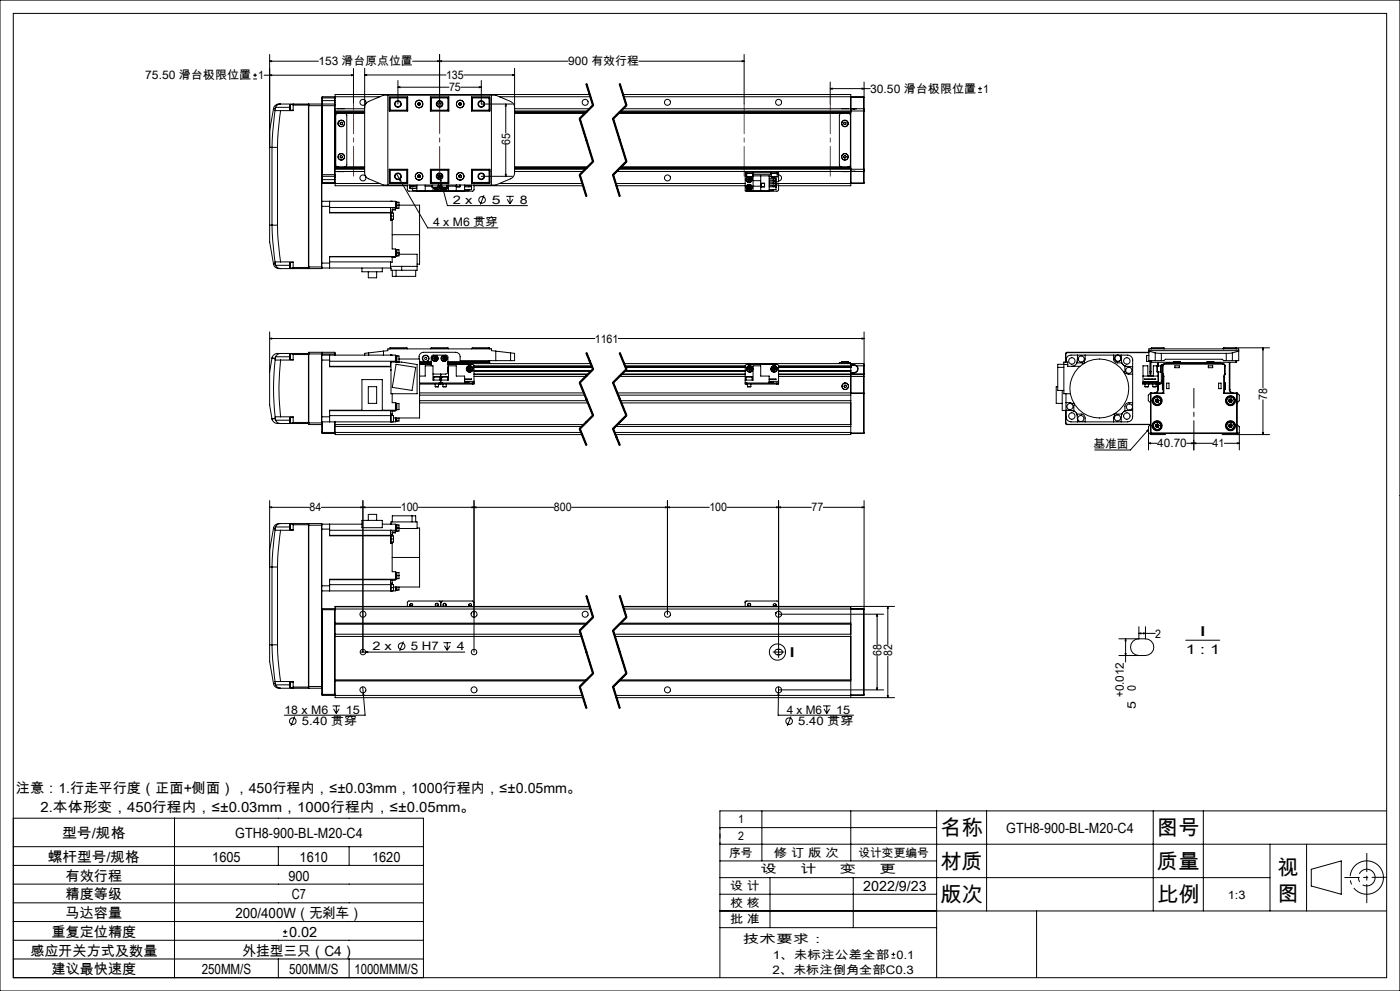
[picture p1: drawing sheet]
<svg xmlns="http://www.w3.org/2000/svg" width="420mm" height="297mm" viewBox="0 0 420 297" stroke-linecap="round" stroke-linejoin="round" font-family="sans-serif">
<g fill="none" stroke="#000" stroke-width=".3">
<path d="M0 0h420v297h-420zM4 4h412v289h-412zM80.9 18.3l.6-.1v.3zM80.9 18.3h14.6M80.9 16.3v51.2M131.3 18.2l.6 .1-.6 .2zM131.9 18.3l.6-.1v.3zM131.9 16.3v14.9M170.4 18.3h-46.6M191.7 18.3h31.5M222.6 18.2l.6 .1-.6 .2zM223.2 16.3v14.9"/>
<path d="M76 23.7h1.1M76 22.5h1.1M76.5 22v1.1M79.2 22.5h26.8M80.9 22.5l.6-.1v.3zM82.1 32.6l-1.2 6.6v5h.7M82.1 32.6h.4M82.5 33.1l-.7 6.5-.2 4.6M82.5 33.1l1.7 .1M82.5 32.6v.5M82.7 32.2l-.2 .4M82.7 32.2h4.3"/>
<path d="M84.2 31.2h-.3a1.66 1.66 0 0 0-1.8 1.4M84.2 33.2l-.8 6.5-.1 4.5M84.2 31.2l8.3 .1M84.2 31.2l-.8 .2-.7 .8M87 31.3v1.7M87 31.3h.9M87 33h.9M87.9 31.2v.3M87.9 31.5v1.7h-3.7M87.9 31.5h4.6M92.5 31.3v.4M92.5 31.7v48.3"/>
<path d="M92.5 31.7h8M92.6 31.2v49.3M92.6 31.2h3.8M92.6 31.2l-.1 .1M96.4 31.2v49.3M96.4 31.2l.2 .1M96.6 31.3v48.7M96.6 30.2v1.1M96.6 29.4h3.9M96.6 30.2h3.9M96.7 31.2v21.6M96.7 29v2.2"/>
<path d="M96.7 31.2h3.7M96.7 29l-.1 1.2M96.7 29h3.7M96.7 31.2l-.1 .1M100.4 31.2v21.6M100.4 29v2.2M100.4 31.2l.1 .1M100.4 29l.1 .2M100.5 31.3v.4M100.5 31.7v20.6M100.5 34h8.9M100.5 33.7h8.9"/>
<path d="M100.5 32.6h8.9M100.5 29h13.4M100.5 33.3h8.9M100.5 33.6h8.9M101.2 32.6h2M101.4 34l-.5 .2-.2 .3v15l.2 .3 .5 .2M102.1 36.8l.3-.2 .3 .3v.3l-.4 .2-.3-.3zM103.4 34l.5 .2 .1 .3v15l-.1 .3-.5 .2M105.4 22.4l.6 .1-.6 .2zM106 20.5v10.7M109.4 22.5l.6-.2v.3zM109.4 20.5v31.6l.8 1.3 4.8 2.1h33.7l5.1-2.3 .6-1.5v-31.2"/>
<path d="M109.4 32.2l.3-1.1 .5-.5 4.8-2.1h33.7l4.5 1.9 .9 .7 .3 1.1M109.4 22.5h24.4M116.3 28.5v27M116.8 32.6h.1M116.8 29.1h5.5v4.2h-5.5zM116.9 29.3v4M116.9 29.3h5.2M117.1 29.2v4M117.1 29.2h5.2M117.1 33.2h5.2M117.1 29.2l-.2 .1M119.4 26.1l.6-.1v.3z"/>
<path d="M119.4 24.1v7.1M119.4 26.1h15.3M122.1 29.3l.1-.1v4l-.1-.2M122.1 33h-5.2l.2 .2M122.1 29.3v3.7M125.4 31.4l.3 .1M125.4 31v.4M125.7 30.8l.3 .2M125.7 30.8l-.3 .2M126 31.4l-.3 .1M126 31v.4M129.1 29.1h5.6v4.2h-5.6z"/>
<path d="M129.1 29.2h5.6M129.1 33.2h5.6M129.4 29.3v3.7M129.4 29.3l-.2-.1v4l.2-.2M129.4 33h5M129.4 29.3h5M134.4 29.3l.1-.1v4l-.1-.2M134.4 29.3v3.7M137.7 31.4l.3 .1M137.7 31v.4M138 30.8l.4 .2M138 30.8l-.3 .2"/>
<path d="M138.2 26.1h6.2M138.4 31.4l-.4 .1M138.4 31v.4M139.1 22.5h15.3M141.5 29.1h5.5v4.2h-5.5zM141.5 29.2h5.2M141.5 33.2h5.2M141.7 29.3v3.7M141.7 29.3l-.2-.1v4l.2-.2M141.7 33h5.2l-.2 .2M141.7 29.3h5.2M143.8 26l.6 .1-.6 .2z"/>
<path d="M144.4 24.1v7.1h9.3M146.7 29.2v4M146.7 29.2l.2 .1M146.9 29.3v4M146.9 32.6h.1M147.4 28.5v27M149.8 29h27.3M151.7 31.2v8.6M151.7 31.2l.2 .6h-.3zM153.8 22.3l.6 .2-.6 .1zM154.4 34h21.1M154.4 33.7h21.4"/>
<path d="M154.4 32.6h22.5M154.4 33.3h21.8M154.4 33.6h21.5M173.7 35.6l4 12.9M174.1 35.5l4 12.8M175.7 25.2l2 6.4M175.9 25.1l2 6.5-4 4 4 12.8-4 4 2 6.4M176.1 25.1l2 6.4M176.9 28.3h-76.4v3M177.8 31.4l-4 4M178 31.7l-4 4M183.7 35.6l4 12.9"/>
<path d="M184.1 35.5l4 12.8M185.5 34h69.7M185.7 25.2l2 6.4M185.8 33.7h69.4M185.8 33.6h69.4M185.9 25.1l2 6.5-4 4 4 12.8-4 4 2 6.4M186.1 25.1l2 6.4M186.2 33.3h72.9M186.9 32.6h69.3M186.9 28.3h68.3v5M187.1 29h72M187.8 31.4l-4 4"/>
<path d="M188 31.7l-4 4M249.1 26.6l.6-.2v.3zM249.1 26.6h12M249.1 24.6v6.6M252.5 34l-.5 .2-.2 .3v15l.2 .3 .5 .2M252.6 32.6h2M253.2 36.8l.3-.2 .3 .2v.4l-.4 .2-.3-.3zM254.5 34l.5 .2 .1 .3v15l-.1 .3-.5 .2M255.2 33.3v17.4M255.2 29.2h3.9M256.2 32.7h-1v.6M256.2 32.6h.8"/>
<path d="M256.2 32.6v.1M257 32.6l-.8 .1M257 32.6h2.1M258.6 26.4l.6 .2-.6 .1zM259.1 33.3h.1M259.1 32.6v.7M259.1 32.6l.1 .2M259.1 29v.2M259.1 29.2v3.4M259.1 33.3v17.4M259.2 24.6v8.2M259.2 32.8v.5"/>
<path d="M259.2 33.3v17.4M293.4 27.7h1.2M293.4 26.6h1.2M294 26v1.1M81.6 44.2h1.7M81.6 44.2v23.3M83.3 44.2v23.3M96.6 54.6h3.9M96.6 52.3h3.9M96.6 52.7l.1 .1M96.6 53.8h3.9M96.6 54.8l.1 .2"/>
<path d="M96.7 52.8v2.2M96.7 52.8h3.7M96.7 55h3.7M100.4 52.8v2.2M100.5 52.3v.4M100.5 52.7v3h21.7M100.5 50h8.9M100.5 50.3h8.9M100.5 51.4h8.9M100.5 55h13.4M100.5 50.7h8.9M100.5 50.4h8.9"/>
<path d="M100.5 52.7l-.1 .1M100.5 54.8l-.1 .2M101.2 51.4h2M102.1 46.7l.4-.1 .3 .3-.1 .4-.4 .1-.3-.3zM116.8 51.4h.1M116.8 50.7h5.5v4.2h-5.5zM116.9 50.7v4M116.9 54.7h5.2M116.9 54.7l.2 .1M117.1 50.8v4M117.1 54.8h5.2M117.1 50.8l-.2 .2h5.2"/>
<path d="M117.1 50.8h5.2M119 52.1l.8 1.4M119.8 53.5l.4 .5-.2 .1zM119.8 53.5l8.5 14.8h21.1M122.1 51l.1-.2v4l-.1-.1M122.1 51v3.7M122.2 55.5v1.5l.4 .3 9.4-.1M123 56l.4-.3 .4 .3M123 55.5v.1h2.1M123 56h2.1M123 56v.5h2.1M123.2 56.5h.4"/>
<path d="M123.8 56.5v.6h1.3M123.8 55.6v.4M125.1 55.5v1.7h14.3v-1.7M125.4 53l.3 .2M125.4 52.6v.4M125.7 52.5l.3 .1M125.7 52.5l-.3 .1M126 53l-.3 .2M126 52.6v.4M127.6 55.5v1.7M127.6 55.8h2M129.1 50.7h5.6v4.2h-5.6z"/>
<path d="M129.1 54.8h5.6M129.1 50.8h5.6M129.4 51v3.7M129.4 54.8v.1M129.4 51l-.2-.2v4l.2-.1M129.4 51h5M129.4 54.7h5M129.6 56.1h1.8M129.6 55.5v.6M129.9 56.2v1M130 54.8v.1M130.6 56.2l.1 .3"/>
<path d="M130.7 56.5l.5 .1M130.7 56.5l.3-.3 .2 .4M131.2 56.2l.3 .1M131.4 55.5v.6M131.4 55.9l.1 .4M131.5 53h.3M131.5 53l.2 .2M131.5 56.3l-.3 .3M131.6 53.1l.1 .1M131.6 55.5a.87 .87 0 0 1-.2 1.4 .87 .87 0 0 1-1.2-.7M131.7 52l.4 1.7M131.7 55.5a.91 .91 0 0 1-.3 1.5 .91 .91 0 0 1-1.3-.8"/>
<path d="M131.8 53h.1M131.8 52.7h.5M131.8 52.4v.6M132.1 53.7l.3 .5-.3 .1zM132.1 53.7l2.1 7.9h24.1M132.2 52.6v.5M132.2 55.5v1.7M132.3 56.1h1.8M132.3 55.5v.6M133 56.2v.2M133 56.4l.5 .2M133 56.4l.3-.2 .2 .4"/>
<path d="M133.5 56.2l.3 .1M133.7 54.8v.1M133.8 56.2v.1M133.8 56.3l-.3 .3M134.1 55.6a.91 .91 0 0 1-.4 1.4 .91 .91 0 0 1-1.2-.8M134.1 55.7a.88 .88 0 0 1-.5 1.3 .88 .88 0 0 1-1.1-.8M134.1 55.5v.6M134.4 51l.1-.2v4.1M134.4 51v3.7M134.4 54.8v.1M134.4 54.7l.1 .1M134.5 55.5v1.7"/>
<path d="M134.5 55.8h2.4M136.9 55.5v1.7M136.9 55.5v.5h1.1v-.5M137.7 53l.3 .2M137.7 52.6v.4M138 52.5l.4 .1M138 52.5l-.3 .1M138.4 53l-.4 .2M138.4 52.6v.4M139.4 56h2.1M140.7 55.6v.4l.3-.3 .4 .3M140.7 56.8v.3h-1.3"/>
<path d="M141.5 56v.3M141.5 50.7h5.5v4.2h-5.5zM141.5 55.5v.1h-2.1M141.5 56v.8h-2.1M141.5 54.8h5.2M141.5 50.8h5.2M141.7 51v3.7M141.7 51l-.2-.2v4l.2-.1M141.7 54.7h5.2M142.2 55.5v1.4l-.4 .4-9.3-.1M142.2 55.7h32.7M144.4 52.8h9.3"/>
<path d="M145.2 58.5l-1.1 2.8M146.7 50.8v4M146.7 50.8l.2 .2h-5.2M146.9 50.7v4M146.9 51.4h.1M146.9 54.7l-.2 .1M149.8 55h24.9M151.6 52.2h.3l-.2 .6zM151.7 43.4v9.4M151.9 58.8h2.2M152.2 59.7l.8 1.4M153 58.8v2.3"/>
<path d="M153.8 59.7l-.8 1.4M154.4 50h21.9M154.4 50.3h21.6M154.4 51.4h20.5M154.4 50.7h21.2M154.4 50.4h21.6M173.7 52.5l2 6.4M174.1 52.3l2 6.5M177.8 48.3l-4 4M178 48.5l-4 4M183.7 52.5l2 6.4M184.1 52.3l2 6.5"/>
<path d="M184.7 55h38.9M184.9 51.4h38.7M184.9 55.7h38.7M185.6 50.7h73.5M185.9 50.4h69.3M186 50.3h69.2M186.3 50h68.9M187.8 48.3l-4 4M188 48.5l-4 4M223.6 51.7h.5M223.6 51.7v.5M223.6 51.4v.3"/>
<path d="M223.6 52.2v5h7.2v-4.5h-5M223.6 52.7h.4M223.6 52.2h.4M223.6 51.4h.5M223.9 51.7v.3h2v-.3M224 53h.1M224 53h1.8M224 52v1M224.1 51.4v.3M224.1 51.4h9M224.1 51.7h9M224.2 53.8l.3 .5"/>
<path d="M224.3 55.9v.5M224.3 55.9l.5 .2M224.3 53l-.5 .8M224.3 56.4l.5 .2M224.4 53l-.5 .8M224.5 53.4h.5M224.5 53.4l-.3 .4M224.5 53.4l.3 .4M224.7 55.6l-.4 .3M224.7 55.6l.4 .2M224.7 55.6l.1 .5M224.8 56.1l-.5 .3"/>
<path d="M224.8 56.1v.5M224.8 56.1l.4 .2M224.8 53.8h-.6M224.8 53.8l-.3 .5M224.8 53.8l.2 .4M225 53.4l.2 .4M225 53.4l-.2 .4M225 54.2l-.5 .1M225.1 53a.87 .87 0 0 1 .1 1.5 .87 .87 0 0 1-1.3-.7M225.1 53a.91 .91 0 0 1 .1 1.6 .91 .91 0 0 1-1.4-.8M225.1 55.8l.1 .5M225.1 55.8l-.3 .3"/>
<path d="M225.2 56.3l-.4 .3M225.2 53.8l-.2 .4M225.2 53.8h-.4M225.8 52v1M225.8 52.2h5.6M225.9 52.7v4.5M225.9 55.8h2.3M225.9 54.1h2.3M228.2 52.7v4.5M228.3 54.9h1.1v1.1h-1.1zM229.3 55h-.9v1M230.8 53.4h2v.5"/>
<path d="M230.8 54.3h2v.5h-2M230.8 55.1h2v.5h-2M230.8 56h2M230.8 53.9h2M230.8 52.8h.6M231.2 51.7v.3h2v-.3M231.4 53h.1M231.4 53h1.8M231.4 52v1M232 53v.4M232 53.9v.4M232 54.8v.3"/>
<path d="M232 55.6v.4M232 56.8v.3h-1.2M232 55h27.1M232 53.9a.41 .41 0 0 0 .4 .3 .41 .41 0 0 0 .4-.3M232 56l.4-.3 .4 .3M232.2 53.4h.4M232.8 53.7v.2M232.8 56v.3M232.8 55.5h.8v1.4l-.4 .4-9.4-.1M232.8 56v.8h-2M232.8 53.8h.1M233.1 51.4h.5"/>
<path d="M233.1 51.7h.5M233.1 51.4v.3M233.2 52v1M233.2 52.2h.4M233.6 52.4a.9 .9 0 0 1 .9 .9 .9 .9 0 0 1-.9 .9M233.6 51.7v.5M233.6 51.4v.3M233.6 52.2v2.3h-.8M233.6 51.4h22.6M252.6 51.4h2M253.2 46.7l.4-.1 .3 .4-.2 .3-.4 .1-.2-.3zM255.2 50.7v5h-21.6"/>
<path d="M255.2 50.7v.6h1M255.2 54.8h3.9M256.2 51.3l.8 .1M256.2 51.4h.8M256.2 51.3v.1M257 51.4h2.1M259.1 50.7h.1M259.1 50.7v.7M259.1 54.8h.1M259.1 54.8v.2M259.1 51.4v3.4M259.2 50.7v.5"/>
<path d="M259.2 51.2l-.1 .2M259.2 54.8l-.1 .2M259.2 51.2v3.6M80.9 67.5v5l1.2 6.6M80.9 67.5h.7M81.6 67.5h1.7M81.6 67.5l.2 4.6 .7 6.5M82.1 79.1a1.8 1.8 0 0 0 2.1 1.4M82.5 78.6v.5M82.5 79.1l.2 .4M82.5 79.1h-.4M82.7 79.5l.7 .8 .8 .2"/>
<path d="M82.7 79.5h4.3M83.3 67.5l.1 4.5 .8 6.5M84.2 78.5l-1.7 .1M84.2 78.5h3.7v1.7M87 78.7v1.6M87 78.7h.9M96.6 60.3h2.3M96.6 61.8h2.3M96.6 78.8h2.3M98.9 60.3v1.5M98.9 78.8v1.5M98.9 60.3h19.7v2.6h-.9"/>
<path d="M98.9 61.8v2h18.3M98.9 63.7h18.3M98.9 78.5h18.3M98.9 62.2h19.7M117.2 63.8v1M117.2 63.8h.2v2h-.2M117.2 64.8v1.3h.5M117.2 63.7v.1M117.2 62.2h.1M117.2 62.2v1.5M117.2 62.2v.1M117.2 78.5v1.8"/>
<path d="M117.2 60.3h.2M117.2 64.8h.8M117.2 79.8h7.9M117.2 63.6h.5M117.4 63.8h.6v1M117.4 60.3h.1M117.7 65.7v.4M117.7 63.6v.2M117.7 66.1v8.5h.9v2.3M117.7 70.3h8.2M118 64.8v.9h-.6M118.6 76.9l-19.7 .1"/>
<path d="M118.6 74.8h.5v2M118.6 61.5h7.3v8.8M118.6 77.1h-.9v1.5l-.5-.1M118.6 62.6h-.9v1M118.6 60.5h.5v2h-.5M118.6 76.9h-19.7v1.9M118.6 75.8h1.1M118.8 74.8v2M118.8 60.5v2M119.1 74.9h.6v.9M119.1 60.6h.6v1.8h-.6M119.7 75.8v.9l-1.1 .1"/>
<path d="M119.7 76.2h5.4v4.8h-7.8v-.7h-20.7M120.5 79.8v1.2M125.9 70.3v8.9h-.8M80.9 99.5v11.9M87 80.3h.9M87.9 80.2v.3M87.9 80.2h4.6M92.5 80.4l-8.3 .1M92.5 80v.4M92.5 80h4.1M92.5 80.4l.1 .1M92.6 80.5h3.8"/>
<path d="M96.6 80l-.2 .5M108.6 80.3v1.2h6.1v-1.2M110.5 81.5v1.8h2.5v-1.8M117.7 81v1.8h7v-1.8M118.8 81v1.8M259.2 99.5v12.6M80.9 101.5l.6-.2v.3zM80.9 101.5h97.5M80.9 111.4v10l.7 4.2M81.6 107.3h.1M81.6 107.3l.9 .1M81.6 107.3l-.7 4.1"/>
<path d="M82.5 107.4v.4M82.5 107.8l1.7 .1M82.5 107.8a75 75 0 0 0 0 17.2M82.6 106.9l-.1 .5M82.6 106.9h4.4M84.2 105.9h-.3a1.84 1.84 0 0 0-2.3 1.4M84.2 107.9a73.4 73.4 0 0 0 0 17M84.2 105.9a1.76 1.76 0 0 0-1.6 1M84.2 105.9h8.3M87 106.9v.9M87 106.1v.8M87 106.1v1.7"/>
<path d="M87 106.1h.9M87 107.8h.9M87.9 105.9v.4M87.9 106.3v1.6h-3.7M87.9 106.3h4.6M92.5 106.1h8M92.5 106.3v20.3M92.6 105.6l-.1 .7M92.6 105.6v21.6M92.6 105.6h3.8M96.4 105.6v21.6M96.4 105.6l.2 21.1"/>
<path d="M96.6 106.4h22v1.9M96.6 107.9h2.3M96.7 105.6v.8M96.7 105.6h3.7M96.7 105.6l-.1 .2M98.9 106.4v1.5M98.9 107.9v2h18.3v-1.4h3.3l4.6 .8v8.7h-7.8v-9.5M98.9 109.8h18.3M98.9 108.3h19.7M100.4 105.6v.8M100.4 105.6l.1 .5M100.5 106.1v.3"/>
<path d="M108.6 113.8h6.1v9.2h-6.1zM110.5 115.9h2.5v5h-2.5zM110.6 105.8l-1.2 .1v.5M110.6 105.8v.6M115 105.2v1.2M115 105.2l1.3-.1v-.5h31.1v.5l1.3 .1M115 105.2l-4.4 .6M116.9 104.4h5.3M116.9 104.4v.2M117.1 104.2h5l.1 .2M117.1 104.2v.4M117.1 104.2l-.2 .2"/>
<path d="M117.2 106.4h.1M117.3 110.7v.3M117.4 106.4h.1M117.7 118v2.7h.9v2.4h-19.7M118.6 106.6h.5v2M118.6 108.3v.2M118.8 106.6v1.9M118.8 109.2l5.9 .9-1.1 6.9-5.9-.9zM119.1 106.7h.6v.9M119.7 107.6h6.2v17.7h-7.9M119.7 107.6v.9M122.2 104.4v.2"/>
<path d="M125.7 107.6a1.51 1.51 0 0 1 1.3-2h9.7a1.33 1.33 0 0 1 1.3 1.3v1.2h15.2M125.9 117.8h49.3M125.9 118.4h49.5M125.9 109h3.5M125.9 114.8h5.8M125.9 115.1h5.8M125.9 109.2h3.5M125.9 112.7h1.7v-3.1h2.3v4.3h4.6v-4.3h2.4v3.1h2.5v2.1M125.9 108.6h3.5M125.9 108.4h3.5M129.2 104.4l.2-.2h5l.1 .2M129.2 104.4h5.3"/>
<path d="M129.2 104.4v.2M129.4 109.6v-2.5l.4-.6 4-.1 .5 .3 .1 4.8-.2 .4-.5 .2h-3.8M130 107.5l.3 .4M130.1 113h1.8M130.1 113v.9M130.3 107h.5M130.3 107l-.3 .5M130.3 107l.3 .4M130.6 115.9h1M130.6 115.1v.8M130.6 107.4h.5M130.6 107.4l-.3 .5"/>
<path d="M130.6 107.4l.2 .4M130.6 107.4l-.6 .1M130.8 107l.3 .4M130.8 107l-.2 .4M130.8 107.8l-.5 .1M131.1 107.4l-.3 .4M131.6 115.1v.8M131.7 114.8h1M131.7 115.1h.5M131.7 114.8v.3M131.9 112.9l-1.8 .1M131.9 113h.1"/>
<path d="M131.9 113v.9M132.2 115.1h.5M132.2 112.1v3M132.5 113h.1M132.5 113v.9M132.7 112.9l-.2 .1M132.7 112.9h1.5M132.7 114.8h9M132.7 115.1h9M132.7 114.8v.3M132.7 107.5l.3 .4M132.9 115.9h1"/>
<path d="M132.9 115.1v.8M133 107h.5M133 107l-.3 .5M133 107l.2 .4M133.2 107.4l.3 .4M133.2 107.4h.5M133.2 107.4l-.2 .5M133.2 107.4l-.5 .1M133.5 107l.2 .4M133.5 107l-.3 .4M133.5 107.8l-.5 .1M133.7 107.4l-.2 .4"/>
<path d="M133.9 115.1v.8M134.3 113h.1M134.3 113v.9M134.4 110l.1 .5-.1 .6M134.4 109.2l7.5 .1 .3 .3v4.7M134.4 110.2v.7M134.4 110.3v.5M134.4 109h42.8M134.4 108.4h12.3M134.5 104.4v.2M139.4 114.4h1.3v.2h-1.3M139.4 113.6h2.1l-2.1 .1"/>
<path d="M139.4 114.3h2.8M140.4 110.3l.1 .5M140.4 110.3l.5 .3M140.5 110.8l.4 .3M140.8 110.1l-.4 .2M140.8 110.1l.5 .2M140.8 110.1l.1 .5M140.9 110.6l-.4 .2M140.9 110.6v.5M140.9 110.6l.4 .2M141.3 110.3v.5M141.3 110.3l-.4 .3"/>
<path d="M141.3 110.8l-.4 .3M141.5 104.4h5.4M141.5 104.4v.2M141.7 114.8h.5M141.7 114.8v.3M142.2 114.8v.3h-.5M142.2 114.3v.5M142.2 110h35.4M142.2 111.2h35.2M142.2 110.1h35.5M142.2 111.1h35.4M142.2 109.6h35.3"/>
<path d="M142.2 112.1h34.3M142.2 112.3h34.2M142.2 112.8h33.6M142.2 109.9h35.4M146.7 104.2h-5l-.2 .2M146.7 108.4l.2 .2h-12.5M146.7 104.2v.4M146.7 108.1v.3M146.7 104.2l.2 .2M146.9 104.4v.2M146.9 108.1v.9M148.7 105.2v2.9"/>
<path d="M148.7 105.2l4.5 .6M153.2 105.8l1.2 .1v2.2h-1.2M153.2 105.8v2.3M173.8 114.7l4 9.9M174.1 114.6l4 9.8M175.8 105.8l2 4.9M175.9 105.8l2 4.9-4 4 4 9.8-4 4 2 4.9M176.1 105.7l1 2.5M177.1 108.2l1 2.4zM177.8 110.6l-4 4M178 110.8l-4 4M183.8 114.7l4 9.9"/>
<path d="M184.1 114.6l4 9.8M185.1 117.8h74M185.4 118.4h69.8M185.5 101.5h73.7M185.8 105.8l2 4.9M185.8 112.8h37.8M185.9 105.8l2 4.9-4 4 4 9.8-4 4 2 4.9M186.1 105.7l2 4.9M186.3 112.3h37.3M186.5 112.1h37.1M187.2 109h71.9M187.4 111.2h36.2"/>
<path d="M187.5 111.2h36.1M187.5 109.6h36.1M187.5 111.1h36.1M187.6 109.9h36M187.6 110h36M187.6 110.1h36M187.8 110.6l-4 4M188 110.8l-4 4M223.6 114.8h.5M223.6 113.9h2.3v-4.3h2.3v3.1h2.6v2.1M223.9 112.9h.1M223.8 113h1.8"/>
<path d="M223.8 113v.9M223.9 112.9h1.7M224.1 114.8v.3M224.1 114.8h9M224.1 115.1h9M224.2 115.9h1M224.2 115.1v.8M224.4 110.8l.5 .3M224.5 110.3l-.1 .5M224.5 110.3l.4 .3M224.9 110.6v.5M224.9 110.6l.4 .2"/>
<path d="M225 110.1l-.5 .2M225 110.1l.4 .2M225 110.1l-.1 .5M225.2 115.1v.8M225.3 110.8l-.4 .3M225.4 110.3l-.1 .5M225.4 110.3l-1 .5M225.6 113h.1M225.6 113v.9M230.8 114.4h1.2v.2h-1.2M230.8 113.6h2l-2 .1M230.8 114.3h2.8"/>
<path d="M231.8 110.3v.5M231.8 110.3l.9 .5M231.8 110.8l.5 .3M232.2 110.1l-.4 .2M232.2 110.1l.5 .2M232.2 110.1l.1 1M232.7 110.3v.5M232.7 110.3l-.9 .5M232.7 110.8l-.4 .3M233.1 114.8h.5M233.1 114.8v.3M233.6 109.9l21.6 .1"/>
<path d="M233.6 111.2h21.6h-21.6M233.6 114.3v-4.7l-.3-.3-9.2-.1-.5 .5v5.4h.5M233.6 114.8v.3h-.5M233.6 114.3v.5M233.6 110h21.6M233.6 110.1h21.6M233.6 111.1h21.6M233.6 109.6h21.6M233.6 112.3h25.5M233.6 112.8h25.5M251.8 109v-.3h3.3v.3M252.5 108.4h2"/>
<path d="M252.5 108.4v.6M252.5 108.7h1.9M253.4 115.4h.4l.2 .4-.2 .3h-.4l-.2-.4zM254.5 108.4v.6M255.2 109.6v20.6h-70.6M255.2 110h.1M255.2 117.9h3.9M255.2 111.8h1M255.2 111.7h1M255.2 109.5h1M256.2 109.3h-1v-.3v.6M256.2 109.5l.7 .2"/>
<path d="M256.2 109.3l.8 .3M256.2 109.3v.2M256.2 111.7v.1M256.9 109.7a1.09 1.09 0 0 1 .3 1.2 1.09 1.09 0 0 1-1 .8M257 109.6a1.19 1.19 0 0 1 .3 1.4 1.19 1.19 0 0 1-1.1 .8M257 109.6h2.1M257 109.6l-.1 .1M258.6 101.3l.6 .2-.6 .1zM259.1 117.8v.1M259.1 109v.6M259.1 112l.1 .1M259.1 112v.3"/>
<path d="M259.1 112.8h.1M259.1 112.3v.5M259.1 109.6v2.4M259.1 112.8v5M259.1 117.9v11.8M259.1 112l-25.5 .1M259.2 112.1l-.1 .2M259.2 112.1v.7M259.2 112.8v16.9M317.3 110.1h1.9M317.3 115.9h-.4v5h1.8M318.7 117v6h2.2"/>
<path d="M319.2 109.2h-1.9v7.8h1.9M319.2 109.3h1.1M319.7 106.1h.1M319.7 106.1v2.4M319.8 106.1v2.4M319.8 118v6.9a1.57 1.57 0 0 0 1.5 1.5h2.8M320.1 105.6l-.4 .5M320.1 105.7l-.3 .4M320.1 105.6h24.6M320.1 105.6v.1M320.1 105.7h24.6M323 108.8a1.55 1.55 0 0 1-1.4 1"/>
<path d="M323 108.8h1.8l.2 .2M323.3 106.4l-.3 2.4M324 109.8h-3.7v-1.3h-1.1v9.5h1.9M325.5 106.4v1.3l-.3 .7 .2 .4M334.1 106.4v1.2a1.21 1.21 0 0 0 1.1 1.2h1.3l1 .9M335.2 106.4h-13.9a1.62 1.62 0 0 0-1.5 2.1M335.5 106.4h2.8a1.45 1.45 0 0 1 1.5 1.5v13.9M336.3 106.4l.1 1.2a1.83 1.83 0 0 0 1.1 2.1M337.5 112l.3-.2 .6 .3h1.4M337.5 109.7v1.7l-.3 .2M337.5 109.7l2.3 .2M342.9 112.7h4.6"/>
<path d="M343 114.4h4.3v.2h-4.3zM343.3 113.6l.9 .1zM343.4 114.8h-.6v.3h.6M343.4 114.8h4.5M343.4 115.1h1.3M343.4 114.8v.3M343.5 115.9h1M343.5 115.1v.8M344 106.5v1.8M344 108.3h1M344 106.5h.7M344.5 113.6l.5 .1z"/>
<path d="M344.5 115.1v.8M344.7 115.1h1M344.7 114.8v.3M344.7 105.1h26.9M344.7 105.2l1.9 .6M345 111.4v.7h.3v-.7M345 111.4h.3M345 108.1v3.3M345.2 117.9v-.1l.1 .1M345.2 117.9h.1M345.2 117.9v11.8M345.3 117.9h3.8"/>
<path d="M345.3 104.4h4M345.3 104.4v.2M345.3 108.1v3.3M345.3 117.9v11.8M345.3 108.4l.2 .2M345.3 113.6l.6 .1zM345.5 104.2h3.6M345.5 108.6h6.6M345.5 104.2v.4M345.5 108.1v.5M345.5 104.2l-.2 .2M345.7 115.1h2.2"/>
<path d="M345.7 114.8v.3M345.8 115.9h1.1M345.8 115.1v.8M346.2 113.6l.5 .1zM346.6 105.8l1.8 .1M346.6 108.1h1.8M346.6 108.1h-1.9v-3.5h26.9v3.5h-1.9M346.6 105.8v2.3M346.7 119.7l-.1 .5M346.7 119.7l.8 .8M346.9 115.1v.8M347.1 109.7l.1 1.8z"/>
<path d="M347.2 111.5h1M347.3 116.8a.96 .96 0 0 1-1 1M347.3 116.8h.2M347.3 108.6v1M347.3 115.1v1.7M347.3 119.6l.4 .4M347.3 119.6l-.6 .1M347.3 119.6l-.2 .5M347.5 111.5v3.3M347.5 116.8l-.6 1M347.5 108.6v1.1M347.5 115.1v1.7"/>
<path d="M347.7 120l-.2 .5M347.7 120l-.6 .1M347.9 114.8v.3M348.2 109.7l-2.2-.1v3h-1.7v-3h-1.4v5.2M348.4 109.6h-.2v1.9h.2M348.4 114.3l-.5 .5M348.4 114.3h.4M348.4 105.9h19.5M348.4 108.1h.7l.5-.4h17l.5 .4h.8M348.4 109.7h.4M348.4 105.9v2.2M348.4 109.7v4.6"/>
<path d="M348.7 114.8l.1 2M348.7 114.8h.1M348.8 114.8h-.1M348.8 112.1v.2M348.8 114.3a.79 .79 0 0 1-.9 .8M348.8 109.6v-.4h-.4v.5M348.8 112h.1M348.8 109.6h.1M348.8 112v.3M348.8 114.8v2M348.8 116.8h.1M348.8 114.8h.1"/>
<path d="M348.8 109.6v4.7M348.8 112.3l.2 .5M348.9 112v.1M348.9 109.6v2.4M348.9 114.8h.1M348.9 112.1l.2 .7M348.9 112.1l-.1 .2M348.9 114.8v2M349 116.7l-.1 .1M349 112.8h.1M349 117.8l.1 .1M349 117.8h-3.8l-.7 .6v1.7l.7 .7"/>
<path d="M349 112.8v5M349.1 104.2v.4M349.1 112.8v5.1M349.1 104.2l.2 .2M349.3 104.4v.2M349.4 109v.1M349.4 109.1l-.5 .5M349.4 109l-.5 .1-.1 .5M349.4 109h17.5M349.4 109.1h17.5M350 114.8h.7v1.7h-.7zM350.8 108.7h-.7v.3"/>
<path d="M350.8 108.7h14.7M350.8 108.7v.3M352.1 108.4h2.1M352.1 108.6l.1 .1M352.1 108.6h2.1M352.1 108.4v.3M352.5 109.6h1.3v.6h-1.3zM354.2 108.6l-.1 .1M354.2 108.4v.2M362.1 108.4h2M362.1 108.6l.1 .1M362.1 108.6h2"/>
<path d="M362.1 108.4v.2M362.5 109.6h1.3v.6h-1.3zM364.1 108.4v.2M364.1 108.6h6.7M365.5 108.7h.6v.3M365.5 108.7v.3M365.6 114.8h.7v1.7h-.7zM366.9 109.1l.5 .5M366.9 109v.1M366.9 109l.4 .1 .2 .5M367 104.4h4M367 104.4v.2"/>
<path d="M367.1 112.8h.2M367.1 117.9h3.9M367.1 104.2v.4M367.1 112.8v5.1M367.1 104.2l-.1 .2M367.3 116.7v.1M367.3 117.8l-.2 .1M367.3 117.8h3.9l.6 .6v1.7l-.6 .7M367.3 112.8v5M367.3 114.8h.1M367.3 112.1l.2 .2M367.3 112.1l-.2 .7"/>
<path d="M367.3 114.8v2M367.3 116.8h.2M367.3 114.8h.2M367.4 112l-.1 .1M367.4 112h.1M367.4 109.6h.1M367.4 109.6v2.4M367.5 112.3l-.2 .5M367.5 114.8v2M367.5 112.1v.2M367.5 112v.3M367.5 109.6v2.5"/>
<path d="M367.9 108.1h1.8M367.9 105.9v2.2M368.8 119.7l-.2 .5M368.8 119.7l.7 .8M368.8 116.8l.6 1M368.8 116.8h.2M368.8 108.6v8.2M369 116.8a.96 .96 0 0 0 1 1M369 108.6v8.2M369.3 119.6l-.5 .1M369.3 119.6l.4 .4M369.3 119.6l-.2 .5"/>
<path d="M369.7 105.8l-1.8 .1M369.7 120l-.2 .5M369.7 120l-.6 .1M369.7 105.8v2.3M370.8 108.1v.5M371 117.9v-.1l.2 .1M371 117.9h.2M371 104.4l-.2-.2v.4M371 104.4v.2M371 108.1l-.2 .5M371 117.9v11.8M371.2 117.9v11.8"/>
<path d="M371.6 105.2l-1.9 .6M378.9 104.2v12.1M378.9 119.8v10.4M378.9 104.2l.1 .6h-.3zM380.9 104.2h-13.8M81.6 125.6a2.06 2.06 0 0 0 2.6 1.3M81.6 125.6h.1M82.5 125.4l.1 .5M82.5 125.4l-.9 .2M82.5 125v.4M82.6 125.9l.6 .7 1 .3M82.6 125.9h4.4"/>
<path d="M84.2 124.9l-1.7 .1M84.2 124.9h3.7v1.7M84.2 126.9h8.3M87 125.9v.8M87 125.1v.8M87 125.1v1.6M87 125.1h.9M87 126.7h.9M87.9 126.6v.3M87.9 126.6h4.6M92.5 126.6l.1 .6M92.5 126.7h4.1"/>
<path d="M92.6 127.2h3.8M96.6 126.7v.5M96.6 129.5h3.9M96.6 124.9h2.3M96.6 127.2h-.2M96.6 127.2l.1 2.7M96.7 129.9h3.7M96.7 126.4v3.5M98.9 124.9v1.5M98.9 124.6h18.3M100.4 126.4v3.5M100.5 126.4v3.8h74.1"/>
<path d="M100.5 127.2h74.7M100.5 127.8h74.1M100.5 129.6h73.8M100.5 129.7l-.1 .2M108.6 122.9h-9.7v2M114.7 122.9h3.9M117.2 123.1h.1M117.2 123.1v1M117.2 124.6v1.8M117.2 124.5h.2v1.9M117.2 124.1v.5M117.2 124.1h.5"/>
<path d="M117.4 124.5h.6v1.9h-.6M117.7 124.1v.4M117.7 126.4h.1M118.6 120.9h.5v1.9l-.5 .1M118.6 123.2h-.9v.9M118.6 125.3v1.1h-22M118.8 120.9v2M118.8 125.3v1M119.1 120.9h.6v1.9h-.6M119.1 125.3v1h-.5M119.7 125.3v.9h-.6M125.9 120.1h50.2"/>
<path d="M125.9 120.8h50.5M173.8 128.6l2 4.9M174.1 128.4l2 4.9M177.8 124.4l-4 4M178 124.6l-4 4M183.8 128.6l2 4.9M184.1 128.4l2 4.9M184.3 129.6h70.9M184.6 127.8h70.6M185.2 127.2h70M186.1 120.1h69.1M186.4 120.8h68.8"/>
<path d="M187.8 124.4l-4 4M188 124.6l-4 4M255.2 129.7h3.9M255.2 129.9h3.9M259.1 129.7v.2M259.1 129.7h.1M259.2 129.7l-.1 .2M319.7 126.7l.4 .5M319.7 126.7h.1M319.7 123v3.7M319.8 126.7l.3 .5M319.8 123v3.7"/>
<path d="M319.8 120.7h1.4l.6 .3 .4-.2M319.8 122.9l2.4 .3M320.1 127.2h25.1l-.6 .6v7.1M320.1 127.2h.1M320.1 127.2h25.1M322.1 123.2l.4 .2M322.2 123.2l.8 .9M322.4 121.3l-.2 .1v1.8M322.9 123.8l.1 .3M323 124.1h1.4a1.14 1.14 0 0 1 1.1 1.2v1.1M323 124.1l.3 2.3M334.2 124.1l.2 .3-.3 .6v1.4"/>
<path d="M334.6 123.8l.2 .3h1.7M336.5 124.1l-.2 2.3M336.8 123.8l-.3 .3M337.5 123.2l-1 .9M337.5 123.2l-.4 .2M339.8 120.7h-1.2a1.21 1.21 0 0 0-1.1 1.1v1.4M339.8 122.9l-2.3 .3M339.8 122.1v2.8a1.51 1.51 0 0 1-1.5 1.5h-13.9M344.1 129.1l.5-.4-.3 .6zM344.6 129.6l.6 .6h4.3l.3-.3M344.6 128.7l-5.5 6.2h-10.7M344.6 132.9l.6-.2v.3z"/>
<path d="M344.6 132.9h2.6M345.2 129.7h.1M345.2 129.7l.1 .2M345.3 129.7v.2M345.3 129.7h25.7M345.3 129.9h25.7M346.6 120.2l.4 .4M346.6 127.7l.4 .5M346.7 127.2l-.1 .5M346.7 127.2l.8 .8M347.1 120.1l-.1 .5M347.1 120.1l-.5 .1"/>
<path d="M347.3 127l.4 .5M347.3 127l-.6 .2M347.3 127l-.3 1.2M347.5 120.5l-.5 .1M347.5 128l-.5 .2M347.7 127.5l-.2 .5M347.7 127.5l-1.1 .2M356 132.9h7.8M357.5 132.7l.6 .2-.6 .1zM358.1 132.9l.6-.2v.3zM358.1 132v2.9M366.5 129.9l.3 .3h14.1"/>
<path d="M367.3 132.9h4.5M368.6 127.7l.4 .5M368.6 120.2l.4 .4M368.8 127.2l-.2 .5M368.8 127.2l.7 .8M369.1 120.1l-.1 .5M369.1 120.1l-.5 .1M369.3 127l.4 .5M369.3 127l-.5 .2M369.3 127l-.3 1.2M369.5 128l-.5 .2M369.5 120.5l-.5 .1"/>
<path d="M369.7 127.5l-.2 .5M369.7 127.5l-1.1 .2M371 129.7h.2M371 129.7v.2M371.2 129.7l-.2 .2M371.2 127.2l.6 .7v7M371.2 132.7l.6 .2-.6 .1zM371.8 129.6l-.6 .6M378.7 129.6h.3l-.1 .6zM80.9 152l.6-.1v.3zM80.9 152h12M80.9 150v43.2"/>
<path d="M82.1 158.3l-1.2 6.6v5h.7M82.1 158.3l.4 .1M82.5 158.8l-.7 6.6-.2 4.5M82.5 158.8l1.7 .1M82.5 158.4v.4M82.7 157.9l-.2 .5M82.7 157.9h4.3M84.2 156.9h-.3a1.75 1.75 0 0 0-1.8 1.4M84.2 158.9l-.8 6.5-.1 4.5M84.2 156.9l8.3 .1M84.2 156.9a1.64 1.64 0 0 0-1.5 1M87 157.1v1.6"/>
<path d="M87 157.1h.9M87 158.7h.9M87.9 156.9v.4M87.9 157.3v1.6h-3.7M87.9 157.3h4.6M92.5 157v.4M92.5 157.4v48.3M92.5 157.4h4.1M92.6 156.9v49.4M92.6 156.9h3.8M92.6 156.9l-.1 .1M96.4 152h23.8"/>
<path d="M96.4 156.9v49.4M96.4 156.9l.2 .5M96.6 157.4l.1 51M96.6 157.1h12M96.6 158.6h2.3M98.9 158.6v2l18.5-.1v2h-.2M98.9 157.1v1.5M98.9 158.9h19.7M108.3 151.9l.6 .1-.6 .2zM108.6 156h6.1v2.1h-6.1zM108.9 152l.6-.1v.3zM108.9 150v45.4"/>
<path d="M110.5 156v-1.8h2.5v1.8M114.7 157.1h3.9v2.6h-.9M117.2 158.9h.1M117.2 158.9v1.4M117.2 157.1l.1-.7h7.8v2h-5.4M117.7 156.4v-1.8h7v1.8M118.6 159.4h-.9v.9M118.6 157.3h.5v1.9h-.5M118.6 158.3h1.1M118.8 157.3v1.9M119.1 157.3h.6v1M119.7 158.3v.9h-.6"/>
<path d="M123.6 154.6v1.8M125.1 158.3h.8v8.8M141.6 151.9l.6 .1-.6 .2zM142.2 152l.6-.1v.3zM142.2 150v45.4M166.2 152h-40.7M171.5 152h41.3M199.6 151.9l.6 .1-.6 .2zM200.2 152l.6-.1v.3zM200.2 150v34.1M233 151.9l.6 .1-.6 .2zM233.6 150v43.7"/>
<path d="M233.6 152l.6-.1v.3zM243.4 152h-25.3M247 152h12.2M258.6 151.9l.6 .1-.6 .2zM259.2 150v58.2M81.6 169.9h1.7M81.6 169.9v23.3M83.3 169.9v23.3M96.6 175.6h2.3M98.9 175.6v1.5M98.9 175.2h18.3M98.9 160.4h18.3"/>
<path d="M117.2 161.5v1.3h.5M117.2 160.4v1.1M117.2 161.5h.1M117.2 173.7h.1M117.2 173.7v1.1M117.2 175.2v1.9M117.2 175.1h.2v2M117.2 160.3v.1M117.2 174.8v.4M117.2 161.5h.8M117.2 174.8h.5M117.2 160.3h.5"/>
<path d="M117.2 176.1h.8M117.4 160.6h.6v.9M117.4 175.2h.6v.9M117.7 162.5v.3M117.7 174.8v.4M117.7 160.3v.3M117.7 162.8v8.5h.9v2.4h-19.7M117.7 177v.1M117.7 167.1h8.2M118 161.5v1h-.6M118 176.1v.9h-.6M118.6 173.6h-19.7v2"/>
<path d="M118.6 171.5l.5 .1v1.9h-.3M118.6 173.8h-.9v1M118.6 175.9v1.2h-22M118.6 172.5h1.1M118.8 171.5v2h-.2M118.8 175.9v1M119.1 171.6h.6v.9M119.1 175.9v1h-.5M119.7 172.5v.9h-.6M119.7 175.9v.9h-.6M125.9 167.1v8.8h-7.9M175.7 178.6l2 6.4"/>
<path d="M175.9 178.6l2 6.4-4 4 4 12.8-4 4 2 6.4M176.1 178.5l1 3.2M185.7 178.6l2 6.4M185.9 178.6l2 6.4-4 4 4 12.8-4 4 2 6.4M186.1 178.5l2 6.4M80.9 193.2v5.1l1.2 6.6M80.9 193.2h.7M81.6 193.2l.2 4.6 .7 6.6M81.6 193.2h1.7M83.3 193.2l.1 4.5 .8 6.6M96.6 182.8h3.9M96.7 182.4v26"/>
<path d="M96.7 182.4h3.7M96.7 182.4l-.1 .2M100.4 182.4v26M100.4 182.4l.1 .2M100.5 190.7h.1M100.5 186.8h75.6M100.5 187.1h75.3M100.5 182.5h76.6M100.5 181.9h76.4M100.5 190.7h73.9M108.1 195.4h31.4M109.7 195.4l.6-.1v.3z"/>
<path d="M121 192.3l-1.1 2.8M123 181.2v.2M123 181.4h.8M123.2 180.9h.4M123.8 181.2v.2M130.9 181.7a.5 .5 0 0 1-.2-.7 .5 .5 0 0 1 .8 0 .5 .5 0 0 1-.3 .7M132 180.2h.5M132.2 180.2v1.5M133 192.6h2.3M133.2 181.7a.5 .5 0 0 1-.2-.7 .5 .5 0 0 1 .8 0 .5 .5 0 0 1-.2 .7M133.3 193.5l.9 1.4M134.2 192.6v2.3"/>
<path d="M135 193.5l-.8 1.4M140.7 181.2v.2M141.5 183.7l-.2 .2M141.5 181.2v.2h-.8M142.2 180.6l-.4-.5h-9.2l-.4 .5-.4-.5h-9.2l-.4 .3v1.3M173.7 189l4 12.9M174.1 188.9l4 12.9M174.2 190.1h-73.7M176.9 181.7h-76.4v27.4h74.4M177.1 181.7l1 3.2zM177.8 184.9l-4 4M178 185.1l-4 4"/>
<path d="M183.7 189l4 12.9M184.1 188.9l4 12.9M184.3 190.1h70.9M184.4 190.7h70.8M185.8 187.1h69.4M186.2 186.8h69M186.9 181.9h68.3M187.1 182.5h68.1M187.8 184.9l-4 4M188 185.1l-4 4M223.6 180.6l.4-.5h9.2l.4 .5M223.8 180.2h-.2v1.5"/>
<path d="M224.5 181.7a.5 .5 0 0 1-.2-.7 .5 .5 0 0 1 .8 0 .5 .5 0 0 1-.2 .7M232 181.2v.2M232.7 194.8l.5-.2a1.22 1.22 0 0 1 1.5 .5 .83 .83 0 0 1-.8 1.1h-1a.82 .82 0 0 1-.2-1.4zM232.7 195.4h1.7M232.8 183.7l-.1 .2M232.8 181.2v.2h-.8M233.6 194.6v1.6M233.6 184.1h31.5M255.2 181.7v27.4M255.2 182.6h3.9M255.2 182.4h3.9M259.1 182.4v.2"/>
<path d="M259.1 182.6v25.6M263.1 184.1v9.1M263.1 196.7v10.1M263.1 184.1l.2 .6h-.3zM266.3 181.7v11.5M266.3 196.7v12.4M266.3 181.7l.2 .6h-.3zM268.4 181.7h-81.5M335.7 191.4h7.9M337.5 195.9h.3l-.1 .6zM337.7 191.4v7M337.7 191.4l.1 .6h-.3z"/>
<path d="M341.7 189.8l.6-.1v.3zM341.7 187.8v3.6a2.5 2.5 0 0 0-2.5 2.6 2.5 2.5 0 0 0 2.5 2.5M341.7 189.8h4.9M343 189.7l.6 .1-.6 .2zM343.6 191.4a2.5 2.5 0 0 1 2.5 2.6 2.5 2.5 0 0 1-2.5 2.5h-7.9M343.6 187.8v3.6M355.7 191.9h10.2M82.1 204.9a1.8 1.8 0 0 0 2.1 1.4M82.5 204.4v.4M82.5 204.8l.2 .4M82.5 204.8l-.4 .1M82.7 205.2a1.66 1.66 0 0 0 1.5 1.1"/>
<path d="M82.7 205.2h4.3M84.2 204.3l-1.7 .1M84.2 204.3h3.7v1.6M87 204.4v1.7M87 204.4h.9M87 206.1h.9M87.9 205.9v.4M87.9 205.9h4.6M88.4 214.7l-1.1 2.9M92.5 206.2l-8.3 .1M92.5 205.7v.5M92.5 205.7h4.1"/>
<path d="M92.5 206.2l.1 .1M92.6 206.3h3.8M96.6 206.2l-.2 .1M96.6 208h3.9M96.7 208.4h3.7M99.8 211.6h2.2M100 212.4l.9 1.4M100.5 208.4h74.2M100.5 204.1h75.1M100.5 203.8h75.5M100.5 208.2l-.1 .2M100.9 211.6v2.2"/>
<path d="M101.7 212.4l-.8 1.4M108.8 205.8l.2 1.8M109 207.6l.1 .6h-.2zM109 207.6l.5 6.7h-24.2M173.7 205.9l2 6.4M174.1 205.8l2 6.4M177.8 201.7l-4 4M178 201.9l-4 4M183.7 205.9l2 6.4M184.1 205.8l2 6.4M184.7 208.4h74.4M184.9 209.1h83.5"/>
<path d="M185.7 204.1h69.5M186 203.8h69.2M187.8 201.7l-4 4M188 201.9l-4 4M233.5 207.6l.2 .6h-.3zM233.5 207.6l-.1 6.7h22.6M233.6 206.8h31.5M233.6 205.8l-.1 1.8M237.3 214.7l-1.1 2.9M246.9 211.6h2.3M247.2 212.4l.8 1.4M248 211.6v2.2"/>
<path d="M248.9 212.4l-.9 1.4M255.2 208.2h3.9M259.1 208.2h.1M259.1 208.2v.2M259.2 208.2l-.1 .2M263 206.2h.3l-.2 .6zM266.2 208.5h.3l-.2 .6zM4 245.2h123v47.8M4 253.7h123M4 259.4h123M52.4 245.2v47.8M83.5 253.7v5.7"/>
<path d="M104.7 253.7v5.7M216 253h200M216 248h65M216 258h65M228.6 243v15M255.2 243v15M281 243v50M296 243v30M346 243v30M361 243v30M381 253v20M392 253v20"/>
<path d="M416 243h-200v50M4 265h123M4 270.6h123M4 276.2h123M84.9 279.3h1.3M85.5 278.6v1.3M216 278h65M216 273h200M216 263h165M216 268h65M231 263v15M256 263v15"/>
<path d="M311 273v20M393.4 260.5l9-2.5v10l-9-2.5zM4 281.8h123M4 287.4h123M83.5 287.4v5.6M84.9 280.6h1.3M104.7 287.4v5.6M267.4 287.2h1.2M267.4 286h1.2M268 285.5v1.1"/>
<circle cx="102.4" cy="37" r=".96"/>
<circle cx="102.4" cy="37" r="1"/>
<circle cx="108.9" cy="30.7" r=".9"/>
<circle cx="119.4" cy="31.2" r="1.01"/>
<circle cx="119.4" cy="31.2" r=".84"/>
<circle cx="125.7" cy="31.2" r="1.14"/>
<circle cx="125.7" cy="31.2" r="1.12"/>
<circle cx="131.9" cy="31.2" r=".42"/>
<circle cx="131.9" cy="31.2" r=".99"/>
<circle cx="131.9" cy="31.2" r=".82"/>
<circle cx="138.1" cy="31.2" r="1.12"/>
<circle cx="138.1" cy="31.2" r="1.14"/>
<circle cx="144.4" cy="31.2" r=".83"/>
<circle cx="144.4" cy="31.2" r="1.01"/>
<circle cx="175.5" cy="30.7" r=".91"/>
<circle cx="200.2" cy="30.7" r=".91"/>
<circle cx="233.6" cy="30.7" r=".91"/>
<circle cx="253.5" cy="37" r=".94"/>
<circle cx="253.5" cy="37" r=".99"/>
<circle cx="102.4" cy="47" r=".94"/>
<circle cx="102.4" cy="47" r=".99"/>
<circle cx="108.9" cy="53.3" r=".89"/>
<circle cx="119.4" cy="52.8" r=".84"/>
<circle cx="119.4" cy="52.8" r="1.01"/>
<circle cx="125.7" cy="52.8" r="1.14"/>
<circle cx="125.7" cy="52.8" r="1.12"/>
<circle cx="131.9" cy="52.8" r=".43"/>
<circle cx="131.9" cy="52.8" r=".99"/>
<circle cx="131.9" cy="52.8" r=".82"/>
<circle cx="138.1" cy="52.8" r="1.12"/>
<circle cx="138.1" cy="52.8" r="1.14"/>
<circle cx="144.4" cy="52.8" r=".83"/>
<circle cx="144.4" cy="52.8" r="1.01"/>
<circle cx="144.6" cy="59.9" r="1"/>
<circle cx="200.2" cy="53.3" r=".9"/>
<circle cx="224.7" cy="56.1" r=".9"/>
<circle cx="224.7" cy="56.1" r=".86"/>
<circle cx="253.5" cy="47" r=".99"/>
<circle cx="253.5" cy="47" r=".95"/>
<circle cx="127.7" cy="107.4" r=".91"/>
<circle cx="127.7" cy="107.4" r=".34"/>
<circle cx="127.7" cy="107.4" r=".99"/>
<circle cx="130.5" cy="107.4" r=".9"/>
<circle cx="130.5" cy="107.4" r=".86"/>
<circle cx="133.2" cy="107.4" r=".9"/>
<circle cx="133.2" cy="107.4" r=".86"/>
<circle cx="140.9" cy="110.5" r=".9"/>
<circle cx="140.9" cy="110.6" r=".86"/>
<circle cx="140.9" cy="110.6" r="1"/>
<circle cx="224.9" cy="110.6" r="1"/>
<circle cx="224.9" cy="110.6" r=".86"/>
<circle cx="224.9" cy="110.6" r=".9"/>
<circle cx="232.2" cy="110.6" r="1"/>
<circle cx="232.2" cy="110.6" r=".87"/>
<circle cx="232.2" cy="110.5" r=".9"/>
<circle cx="253.6" cy="115.8" r="1"/>
<circle cx="253.6" cy="115.8" r=".95"/>
<circle cx="321.6" cy="108.2" r=".96"/>
<circle cx="324.4" cy="107.6" r=".92"/>
<circle cx="329.8" cy="116.4" r="8.8"/>
<circle cx="335.3" cy="107.4" r=".92"/>
<circle cx="335.4" cy="107.4" r=".98"/>
<circle cx="338" cy="108.2" r=".97"/>
<circle cx="338.6" cy="111" r=".92"/>
<circle cx="321" cy="121.9" r=".91"/>
<circle cx="321.6" cy="124.7" r=".96"/>
<circle cx="324.2" cy="125.4" r=".92"/>
<circle cx="335.2" cy="125.3" r=".92"/>
<circle cx="338.1" cy="124.7" r=".97"/>
<circle cx="338.8" cy="122" r=".92"/>
<circle cx="347.1" cy="120.1" r="1.33"/>
<circle cx="347.1" cy="120.1" r="1.13"/>
<circle cx="347.1" cy="127.6" r="1.13"/>
<circle cx="347.1" cy="127.6" r="1.34"/>
<circle cx="347.1" cy="127.6" r="1.16"/>
<circle cx="347.1" cy="120.1" r="1.49"/>
<circle cx="347.1" cy="127.6" r="1.5"/>
<circle cx="369.1" cy="120.1" r="1.5"/>
<circle cx="369.1" cy="120.1" r="1.33"/>
<circle cx="369.1" cy="127.6" r="1.17"/>
<circle cx="369.1" cy="120.1" r="1.17"/>
<circle cx="369.1" cy="127.6" r="1.51"/>
<circle cx="369.1" cy="127.6" r="1.13"/>
<circle cx="369.1" cy="120.1" r="1.13"/>
<circle cx="369.1" cy="127.6" r="1.34"/>
<circle cx="108.9" cy="184.1" r=".89"/>
<circle cx="108.9" cy="195.4" r=".83"/>
<circle cx="120.5" cy="193.7" r=".98"/>
<circle cx="123.4" cy="181.3" r=".42"/>
<circle cx="131.1" cy="181.3" r=".4"/>
<circle cx="133.4" cy="181.3" r=".41"/>
<circle cx="141" cy="181.3" r=".42"/>
<circle cx="142.2" cy="195.4" r=".84"/>
<circle cx="142.2" cy="184.1" r=".89"/>
<circle cx="175.5" cy="184.1" r=".9"/>
<circle cx="200.2" cy="184.1" r=".9"/>
<circle cx="224.7" cy="181.3" r=".41"/>
<circle cx="232.4" cy="181.3" r=".42"/>
<circle cx="233.2" cy="195.4" r="2.42"/>
<circle cx="233.6" cy="184.1" r=".9"/>
<circle cx="87.8" cy="216.1" r=".99"/>
<circle cx="108.9" cy="206.7" r=".9"/>
<circle cx="142.2" cy="206.7" r=".9"/>
<circle cx="200.2" cy="206.7" r=".91"/>
<circle cx="233.6" cy="206.7" r=".91"/>
<circle cx="236.7" cy="216.1" r=".99"/>
</g>
<path d="M412.4 262.3a2.5 2.5 0 0 0-4.1-1.1 2.5 2.5 0 0 0 1 4.2 2.5 2.5 0 0 0 3.2-2.9l-.1-.2" fill="none" stroke="#000" stroke-width=".3" stroke-dasharray="30.5 1.3 1.3 1.3" stroke-dashoffset="24.5" stroke-linecap="butt"/>
<path d="M414.8 261.5a5 5 0 0 0-8.3-2 5 5 0 0 0 2.2 8.3 5 5 0 0 0 6.2-6l-.1-.3" fill="none" stroke="#000" stroke-width=".3" stroke-dasharray="30.5 1.3 1.3 1.3" stroke-dashoffset="16.7" stroke-linecap="butt"/>
<g fill="none" stroke="#000" stroke-width=".3" stroke-dasharray="6.3 1.3 1.3 1.3 5.1">
<path d="M175.9 25.1l2 6.5M177.9 31.6l-4 4M185.9 25.1l2 6.5M187.9 31.6l-4 4M173.9 52.4l2 6.4M177.9 48.4l-4 4M183.9 52.4l2 6.4M187.9 48.4l-4 4M175.9 105.8l2 4.9M177.9 110.7l-4 4M185.9 105.8l2 4.9M187.9 110.7l-4 4"/>
<path d="M173.9 128.5l2 4.9M177.9 124.5l-4 4M183.9 128.5l2 4.9M187.9 124.5l-4 4M175.9 178.6l2 6.4M185.9 178.6l2 6.4M177.9 185l-4 4M187.9 185l-4 4M173.9 205.8l2 6.4M177.9 201.8l-4 4M183.9 205.8l2 6.4M187.9 201.8l-4 4"/>
</g>
<path d="M173.9 114.7l4 9.8M183.9 114.7l4 9.8" fill="none" stroke="#000" stroke-width=".3" stroke-dasharray="6.3 1.3 1.3 1.3 5.1" stroke-dashoffset="5.5"/>
<path d="M173.9 35.6l4 12.8M183.9 35.6l4 12.8M173.9 189l4 12.8M183.9 189l4 12.8" fill="none" stroke="#000" stroke-width=".3" stroke-dasharray="6.3 1.3 1.3 1.3 5.1" stroke-dashoffset="4.1"/>
<path d="M358.2 116.4v15.5" fill="none" stroke="#000" stroke-width=".3" stroke-dasharray="30.5 1.3 1.3 1.3" stroke-dashoffset="24.6"/>
<path d="M232.8 195.4h-.9M233.6 196.2v.9M233.6 194.6v-.9M234.4 195.4h.9" fill="none" stroke="#000" stroke-width=".3" stroke-dasharray="30.5 1.3 1.3 1.3"/>
<path d="M410 255.7v14.9" fill="none" stroke="#000" stroke-width=".3" stroke-dasharray="30.5 1.3 1.3 1.3" stroke-dashoffset="25"/>
<path d="M403.4 263l12.6-.1" fill="none" stroke="#000" stroke-width=".3" stroke-dasharray="30.5 1.3 1.3 1.3" stroke-dashoffset="26.1"/>
<path d="M216 248v5" fill="none" stroke="#000" stroke-width=".3" stroke-dasharray="30.5 1.3 1.3 1.3" stroke-dashoffset="29.9"/>
<path d="M106.1 52.8v-21.7M131.9 52.8v-21.7M223.3 52.8v-21.7M249.1 52.8v-21.7" fill="none" stroke="#f00" stroke-width=".3" stroke-dasharray="30.5 1.3 1.3 1.3" stroke-dashoffset="21.6"/>
<g fill="#000">
<path d="M344.1 129.1l.5-.4-.3 .6z"/>
<path d="M151.7 31.2l.2 .6h-.3zM151.6 52.2h.3l-.2 .6z"/>
<path d="M258.6 26.4l.6 .2-.6 .1zM249.1 26.6l.6-.2v.3zM222.6 18.2l.6 .1-.6 .2zM131.9 18.3l.6-.1v.3zM258.6 151.9l.6 .1-.6 .2zM233.6 152l.6-.1v.3z"/>
<path d="M80.9 101.5l.6-.2v.3zM258.6 101.3l.6 .2-.6 .1zM119.4 26.1l.6-.1v.3zM143.8 26l.6 .1-.6 .2zM109.4 22.5l.6-.2v.3zM153.8 22.3l.6 .2-.6 .1zM119.8 53.5l.2 .6 .2-.1zM132.1 53.7v.6l.3-.1zM80.9 22.5l.6-.1v.3zM105.4 22.4l.6 .1-.6 .2zM80.9 18.3l.6-.1v.3zM131.3 18.2l.6 .1-.6 .2zM109 207.6l-.1 .6h.2zM233.5 207.6l-.1 .6h.3zM109.7 195.4l.6 .2v-.3zM80.9 152l.6-.1v.3zM108.3 151.9l.6 .1-.6 .2z"/>
<path d="M358.1 132.9l.6-.2v.3zM371.2 132.7l.6 .2-.6 .1z"/>
<path d="M357.5 132.7l.6 .2-.6 .1zM344.6 132.9l.6-.2v.3z"/>
<path d="M378.7 129.6h.3l-.1 .6zM378.9 104.2l.1 .6h-.3z"/>
<path d="M108.9 152l.6-.1v.3zM141.6 151.9l.6 .1-.6 .2z"/>
<path d="M142.2 152l.6-.1v.3zM199.6 151.9l.6 .1-.6 .2z"/>
<path d="M200.2 152l.6-.1v.3zM233 151.9l.6 .1-.6 .2z"/>
<path d="M263.1 184.1l.2 .6h-.3zM263 206.2h.3l-.2 .6zM266.3 181.7l.2 .6h-.3zM266.2 208.5h.3l-.2 .6z"/>
<path d="M337.7 191.4l.1 .6h-.3zM337.5 195.9h.3l-.1 .6z"/>
<path d="M343 189.7l.6 .1-.6 .2zM341.7 189.8l.6-.1v.3z"/>
</g>
<g font-size="6.3">
<text x="282.1" y="250.3">名称</text>
<text x="347.1" y="250.3">图号</text>
<text x="282.1" y="260.3">材质</text>
<text x="347.1" y="260.3">质量</text>
<text x="383.3" y="262.1">视</text>
<text x="383.3" y="269.9">图</text>
<text x="282.1" y="270.3">版次</text>
<text x="347.1" y="270.3">比例</text>
</g>
<g font-size="4.2">
<text x="4.8" y="237.6">注意：1.行走平行度（正面+侧面），450行程内，≤±0.03mm，1000行程内，≤±0.05mm。</text>
<text x="12.2" y="243.3">2.本体形变，450行程内，≤±0.03mm，1000行程内，≤±0.05mm。</text>
<text x="18.6" y="251.3">型号/规格</text>
<text x="70.6" y="251.3">GTH8-900-BL-M20-C4</text>
<text x="301.9" y="249.5">GTH8-900-BL-M20-C4</text>
<text x="14.4" y="258.3">螺杆型号/规格</text>
<text x="19.7" y="263.9">有效行程</text>
<text x="63.7" y="258.3">1605</text>
<text x="86.5" y="263.9">900</text>
<text x="89.9" y="258.3">1610</text>
<text x="111.7" y="258.3">1620</text>
<text x="19.7" y="269.5">精度等级</text>
<text x="87.6" y="269.5">C7</text>
<text x="259" y="267">2022/9/23</text>
<text x="19.7" y="275.2">马达容量</text>
<text x="70.6" y="275.2">200/400W（无刹车）</text>
<text x="15.4" y="280.8">重复定位精度</text>
<text x="86.7" y="280.8">0.02</text>
<text x="9.1" y="286.4">感应开关方式及数量</text>
<text x="72.7" y="286.4">外挂型三只（C4）</text>
<text x="15.5" y="292">建议最快速度</text>
<text x="60.5" y="292">250MM/S</text>
<text x="86.7" y="292">500MM/S</text>
<text x="106.4" y="292">1000MMM/S</text>
</g>
<g font-size="4.1">
<text x="359.8" y="190.7">I</text>
<text x="236.7" y="196.9">I</text>
<text x="355.7" y="195.9">1 : 1</text>
</g>
<g font-size="3.5">
<text x="43.6" y="23.8">75.50 滑台极限位置 1</text>
<text x="95.5" y="19.6">153 滑台原点位置</text>
<text x="133.8" y="23.7">135</text>
<text x="170.5" y="19.6">900 有效行程</text>
<text x="134.7" y="27.4">75</text>
<text x="261.1" y="27.8">30.50 滑台极限位置 1</text>
<text x="153" y="43.3" transform="rotate(-90 153 43.3)">65</text>
<text x="135.8" y="61.1">2 x</text>
<text x="147.6" y="61.1">5</text>
<text x="155.9" y="61.1">8</text>
<text x="129.9" y="67.8">4 x M6 贯穿</text>
<text x="178.4" y="102.7">1161</text>
<text x="380.2" y="119.8" transform="rotate(-90 380.2 119.8)">78</text>
<text x="328" y="134.3">基准面</text>
<text x="347.2" y="134.1">40.70</text>
<text x="363.8" y="134.1">41</text>
<text x="92.9" y="153.3">84</text>
<text x="120.2" y="153.3">100</text>
<text x="166.2" y="153.3">800</text>
<text x="212.8" y="153.3">100</text>
<text x="243.4" y="153.3">77</text>
<text x="346.6" y="191.1">2</text>
<text x="111.7" y="194.9">2 x</text>
<text x="123.2" y="194.9">5 H7</text>
<text x="137.1" y="194.9">4</text>
<text x="264.4" y="196.7" transform="rotate(-90 264.4 196.7)">68</text>
<text x="267.6" y="196.7" transform="rotate(-90 267.6 196.7)">82</text>
<text x="337.2" y="209" transform="rotate(-90 337.2 209)">+0.012</text>
<text x="340.7" y="207.2" transform="rotate(-90 340.7 207.2)">0</text>
<text x="85.3" y="213.9">18 x M6</text>
<text x="103.7" y="213.9">15</text>
<text x="236" y="213.9">4 x M6</text>
<text x="250.9" y="213.9">15</text>
<text x="340.7" y="212.5" transform="rotate(-90 340.7 212.5)">5</text>
<text x="90.6" y="217.4">5.40 贯穿</text>
<text x="239.5" y="217.4">5.40 贯穿</text>
<text x="221.4" y="246.8">1</text>
<text x="221.4" y="251.8">2</text>
<text x="218.8" y="256.8">序号</text>
<text x="232.2" y="256.8">修 订 版 次</text>
<text x="257.5" y="256.8">设计变更编号</text>
<text x="228.2" y="261.8">设</text>
<text x="240.1" y="261.8">计</text>
<text x="252" y="261.8">变</text>
<text x="263.9" y="261.8">更</text>
<text x="219.1" y="266.7">设 计</text>
<text x="368.3" y="269.3">1:3</text>
<text x="219.1" y="271.7">校 核</text>
<text x="219.1" y="276.7">批 准</text>
<text x="222.9" y="282.7">技术要求：</text>
<text x="231.8" y="287.3">1、未标注公差全部 0.1</text>
<text x="231.7" y="291.8">2、未标注倒角全部C0.3</text>
</g>
</svg>
